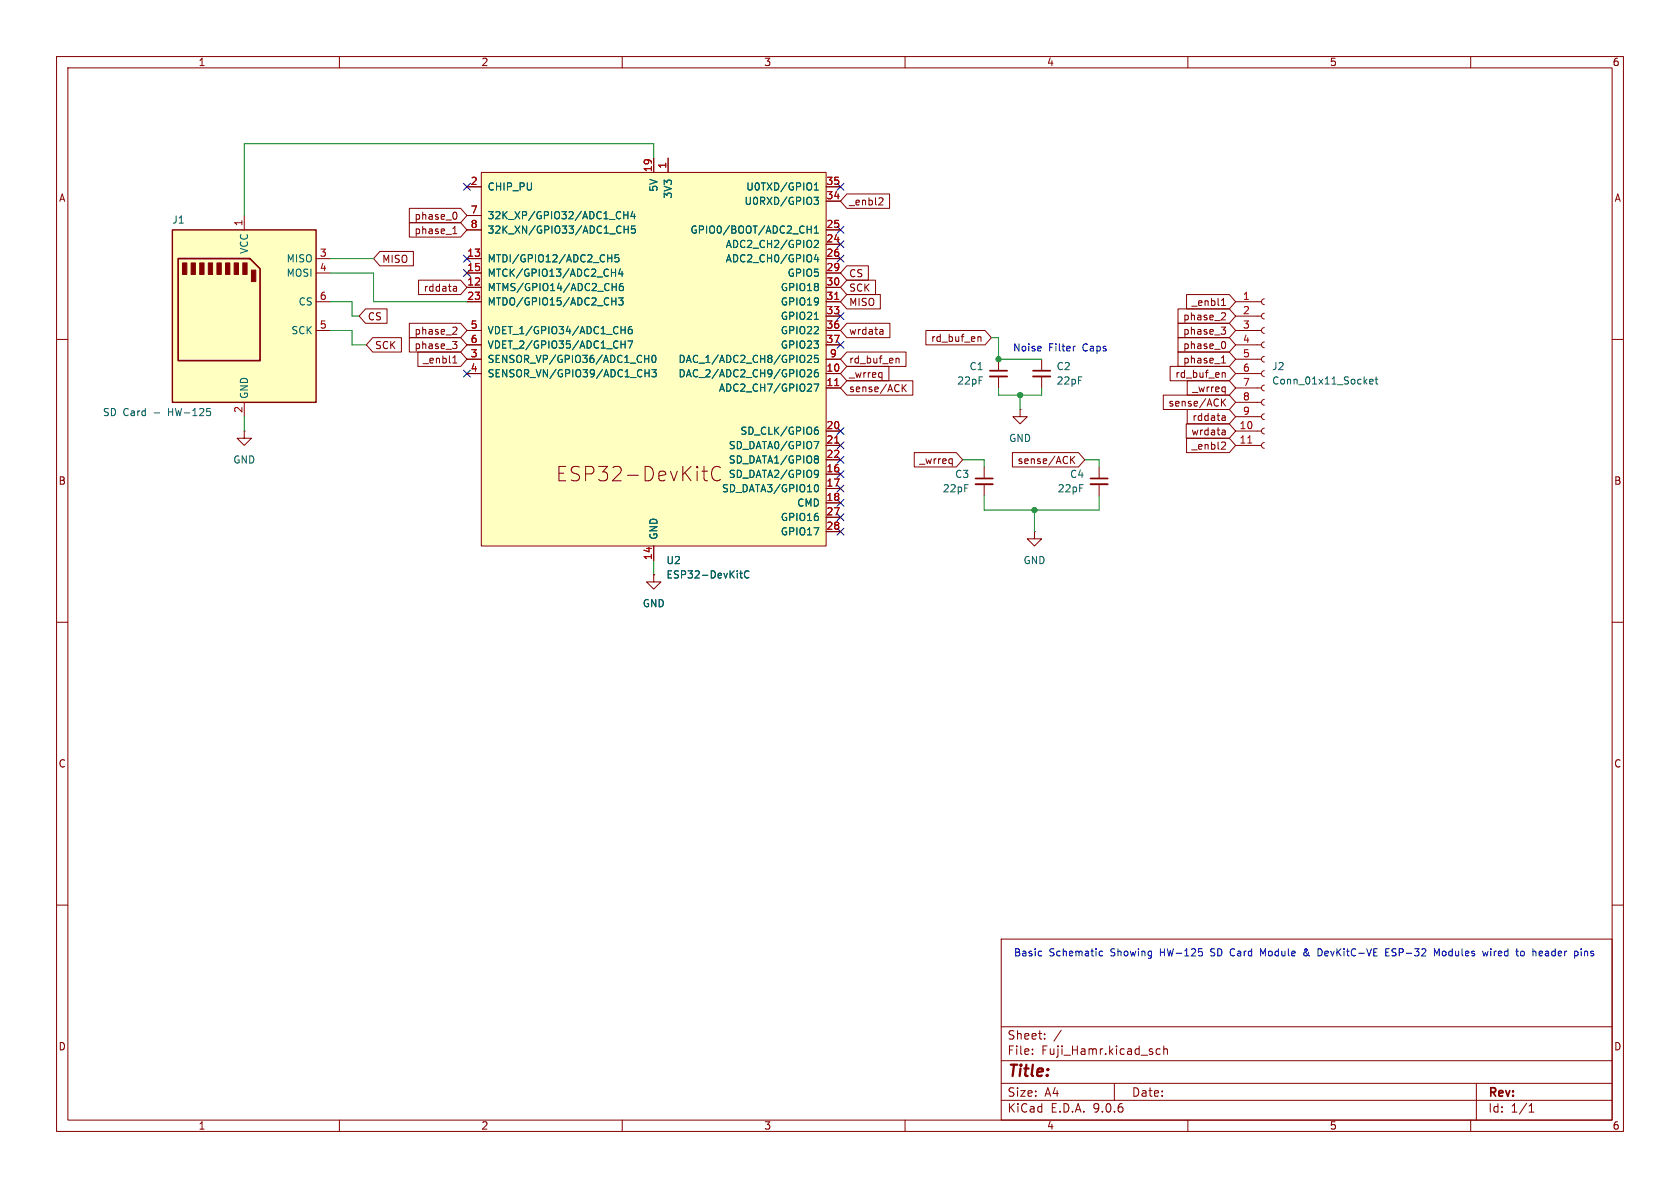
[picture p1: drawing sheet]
<svg xmlns="http://www.w3.org/2000/svg" width="297mm" height="210mm" viewBox="0 0 297 210" stroke-linecap="round" stroke-linejoin="round" font-family="sans-serif">
<g fill="none" stroke="#840000" stroke-width=".18">
<path d="M10 10h277v190h-277zM12 12h273v186h-273zM60 10v2M110 10v2M160 10v2M210 10v2M260 10v2M10 60h2M184.1 63.5v2M184.1 66.5v2.1M285 60h2M10 110h2"/>
<path d="M115.6 101.6v1.3h-1.3l1.3 1.2 1.2-1.2h-1.2M115.6 101.6h.1M285 110h2M10 160h2M177 166h108v32h-108zM285 160h2M60 198v2M110 198v2M160 198v2M177 194.5h108M177 191.5h108M177 187.5h108"/>
<path d="M177 181.5h108M182.5 186.3v.1M182.5 185.5v.1M184.7 183.6v.1M184.7 182.8v.1M187.6 182.1l-1.3 2M197 191.5v3M205.1 185.5l-.4-.1-.3 .3v.4l.1 .2h.6M205.7 185.5l.3-.1 .3 .1 .1 .9M205.7 184.9v1.5M210 198v2M260 198v2"/>
<path d="M261 191.5v6.5M270.3 196.6h.9M270.3 195.5l.4-.4v1.5"/>
</g>
<path d="M182.6 65.5h3.1" fill="none" stroke="#840000" stroke-width=".3"/>
<path d="M182.6 66.5h3.1" fill="none" stroke="#840000" stroke-width=".33"/>
<path d="M30.5 40.6h25.4v30.5h-25.4z" fill="#ffffc2"/>
<g fill="#840000" stroke="#840000" stroke-width=".18">
<path d="M44.4 47.8h.8v2h-.8z"/>
<path d="M42.9 46.5h.8v2h-.8z"/>
<path d="M41.4 46.5h.8v2h-.8z"/>
<path d="M39.9 46.5h.7v2h-.7z"/>
<path d="M38.4 46.5h.7v2h-.7z"/>
<path d="M36.8 46.5h.8v2h-.8z"/>
<path d="M35.3 46.5h.8v2h-.8z"/>
<path d="M33.8 46.5h.7v2h-.7z"/>
<path d="M32.3 46.5h.7v2h-.7z"/>
</g>
<path d="M30.5 40.6h25.4v30.5h-25.4z" fill="none" stroke="#840000" stroke-width=".25"/>
<path d="M31.5 45.7h12.7l1.8 1.8v16.3h-14.5zM175 65.5h3.1M172.5 84.6h3" fill="none" stroke="#840000" stroke-width=".3"/>
<g fill="none" stroke="#840000" stroke-width=".18">
<path d="M43.2 38.1v2.5M55.9 45.7h2.5M55.9 48.3h2.5M55.9 53.3h2.5M55.9 58.4h2.5M43.2 76.2v1.3h-1.3l1.3 1.2 1.2-1.2h-1.2M43.2 76.2h.1M43.2 71.1v2.6M176.5 63.5v2M176.5 66.5v2.1M180.3 72.4v1.3h-1.2l1.2 1.2 1.3-1.2h-1.3M180.3 72.4h.1"/>
<path d="M174 82.6v2M174 85.6v2"/>
</g>
<path d="M36.6 72.2h.6M37 72.7l.2 .2v.3l-.2 .3" fill="none" stroke="#006464" stroke-width=".18"/>
<path d="M175 66.5h3.1M172.5 85.6h3" fill="none" stroke="#840000" stroke-width=".33"/>
<path d="M85.1 30.5h60.9v66h-60.9z" fill="#ffffc2"/>
<g fill="none" stroke="#840000" stroke-width=".18">
<path d="M72.4 36.8h9l1.1 1.3-1.1 1.3h-9zM72.4 39.4h9l1.1 1.2-1.1 1.3h-9zM80.5 37.5a.79 .79 0 0 1 0 1.3M82.5 33h2.6M82.5 38.1h2.6M85.1 30.5h60.9v66h-60.9zM115.6 27.9v2.6M118.1 27.9v2.6M146 33h2.6M146 35.6h2.6M149.7 34.3h7.6v2.5h-7.6l-1.1-1.2zM155.6 35h.4l.1 .3-.8 .9h.8"/>
<path d="M64.6 54.6h3.8v2.6h-3.8l-1.1-1.3zM65.9 59.7h5.1v2.5h-5.1l-1.1-1.2zM67.2 44.4h5.9v2.6h-5.9l-1.2-1.3zM72.4 59.7h9l1.1 1.3-1.1 1.2h-9zM72.4 57.1h9l1.1 1.3-1.1 1.3h-9zM74 49.5h7.4l1.1 1.3-1.1 1.3h-7.4zM80.1 41.3h.7M80.2 40.3l.2-.3v1.3M80.2 57.8l.5 .1 .1 .3-.8 .9h.8M80.3 50.6l.4 .1v.8M80.7 51.4l-.4 .1M80.7 50.9l-.4 .1"/>
<path d="M82.5 40.6h2.6M82.5 45.7h2.6M82.5 48.3h2.6M82.5 50.8h2.6M82.5 53.3h2.6M82.5 58.4h2.6M146 40.6h2.6M146 45.7h2.6M146 48.3h2.6M146 50.8h2.6M146 53.3h2.6M146 58.4h2.6"/>
<path d="M146 43.2h2.6M146 55.9h2.6M149.7 49.5h5.1v2.6h-5.1l-1.1-1.3zM149.7 52.1h5.9v2.5h-5.9l-1.1-1.3zM149.7 47h3.8v2.5h-3.8l-1.1-1.2zM149.7 57.1h7.6v2.6h-7.6l-1.1-1.3zM155.7 58.2h.2l.2 .2v.7M156.1 59l-.4 .1M156.1 58.5l-.4 .1M163.7 58.4h10.4l1.2 1.3-1.2 1.3h-10.4zM172.9 59.6h.5v.8M208.3 54.6h9l1.1 1.3-1.1 1.3h-9z"/>
<path d="M208.3 57.1h9l1.1 1.3-1.1 1.3h-9zM208.3 59.7h9l1.1 1.3-1.1 1.2h-9zM209.8 52.1h7.5l1.1 1.2-1.1 1.3h-7.5zM215.9 57.8h.8l-.5 .5 .4 .1 .1 .4-.3 .3h-.3M215.9 54h.8M216.1 53l.2-.3v1.3M216.1 55.3h.4l.2 .3-.8 1h.8M218.4 53.3h4.6M218.4 58.4h4.6M218.4 55.9h4.6M223.5 52.8l-.3 .2-.2 .3 .2 .4 .3 .1M223.5 55.4l-.3 .1-.2 .4 .2 .3 .3 .2"/>
<path d="M223.5 57.9l-.3 .2-.2 .3 .2 .4 .3 .1M73.9 62.2h7.5l1.1 1.3-1.1 1.3h-7.5zM80 60.4h.8l-.4 .4 .3 .2 .1 .4-.3 .2h-.3M80.1 64.2h.7M80.2 63.2l.2-.3v1.3M82.5 61h2.6M82.5 63.5h2.6M82.5 66h2.6M146 61h2.6M146 63.5h2.6M146 66h2.6M146 68.6h2.6"/>
<path d="M146 76.2h2.6M146 78.7h2.6M149.7 67.3h11.7v2.6h-11.7l-1.1-1.3zM149.7 64.8h7.4v2.5h-7.4l-1.1-1.3zM149.7 62.2h10.5v2.6h-10.5l-1.1-1.3zM158.5 63.4h.4v.8M159.5 68v1.3M159.7 68.5l.5 .8M160.2 68l-.7 .7M205.7 69.8h11.6l1.1 1.3-1.1 1.3h-11.6zM206.9 64.8h10.4l1.1 1.2-1.1 1.3h-10.4zM208.3 62.2h9l1.1 1.3-1.1 1.3h-9z"/>
<path d="M209.7 74.9h7.6l1.1 1.3-1.1 1.3h-7.6zM209.8 77.5h7.5l1.1 1.2-1.1 1.3h-7.5zM209.9 67.3h7.4l1.1 1.3-1.1 1.3h-7.4zM209.9 72.4h7.4l1.1 1.3-1.1 1.2h-7.4zM215.9 70.5v1.3M215.9 64.2h.8M216.1 63.2l.2-.3v1.3M216.1 78.1l.4 .1 .2 .3-.8 .9h.8M216.1 65.9h.4l.1 .8M216.1 71.1l.6 .7M216.2 73.5h.2l.2 .2v.6M216.2 76h.2l.2 .2v.7"/>
<path d="M216.4 60.4a.79 .79 0 0 1 0 1.2M216.6 74.3h-.4M216.6 73.8h-.4M216.6 76.8l-.4 .1M216.6 76.3l-.4 .1M216.7 70.5l-.8 .7M218.4 61h4.6M218.4 63.5h4.6M218.4 66h4.6M218.4 68.6h4.6M218.4 76.2h4.6M218.4 78.7h4.6"/>
<path d="M218.4 71.1h4.6M218.4 73.7h4.6M223.5 60.5l-.3 .1-.2 .4 .2 .3 .3 .2M223.5 63l-.3 .1-.2 .4 .2 .4 .3 .1M223.5 65.5l-.3 .2-.2 .3 .2 .4 .3 .1M223.5 68.1l-.3 .1-.2 .4 .2 .3 .3 .2M223.5 70.6l-.3 .2-.2 .3 .2 .4 .3 .1M223.5 73.2l-.3 .1-.2 .4 .2 .3 .3 .2M223.5 75.7l-.3 .1-.2 .4 .2 .4 .3 .1M223.5 78.2l-.3 .2-.2 .3 .2 .4 .3 .1M115.6 96.5v2.6M124.1 83.3h1"/>
<path d="M124.5 84.6l.1 .3 .5 .1M127.4 82.7a.95 .95 0 0 0-1.1-.1 .95 .95 0 0 0-.5 .9 1.08 1.08 0 0 0 .3 1.2 1.08 1.08 0 0 0 1.1 .2l.2-.2M146 81.3h2.6M146 83.8h2.6M146 86.4h2.6M146 88.9h2.6M146 91.4h2.6M146 94h2.6M161.6 80h7.5l1.1 1.3-1.1 1.3h-7.5zM179 80h11.7l1.1 1.3-1.1 1.3h-11.7zM182.9 94v1.3h1.2l-1.2 1.2-1.3-1.2h1.3M182.9 94h.1"/>
<path d="M189.3 80.7v1.3M189.5 81.2l.5 .8M190 80.7l-.7 .7M194.3 82.6v2M194.3 85.6v2M115.6 101.6h.1"/>
</g>
<g fill="none" stroke="#006464" stroke-width=".18">
<path d="M110.3 37.4v1.3M110.3 38h.7M110.3 39.9v1.3M111 37.4v1.3M111.1 39.9v1.3M111.8 37.3l-.3 1h.8M112.2 37.8v.9M112.3 39.9h-.6l-.1 .7 .2-.2 .4 .1 .1 .2v.4l-.2 .1-.5-.1M143.4 39.9v1.3M143.9 34.9h.8l-.4 .5 .3 .1v.5l-.2 .1h-.4M144 33.6h.7M144 32.7l.3-.4v1.3"/>
<path d="M107.4 45.6h.8M108.1 48.2h.7M108.2 45v1.3M108.2 53.3h.7M108.2 50.7h.7M108.8 47.6v1.2M108.9 52.6v1.3M108.9 50.1v1.3M109.4 45h-.6l-.1 .6 .2-.1 .4 .1 .1 .2v.4l-.2 .1-.5-.1M109.4 52.6h.8l-.5 .5 .4 .2v.5l-.2 .1-.5-.1M109.7 47.5l-.3 .9h.8M109.8 58.3h.7"/>
<path d="M110 48v.8M110.1 50.1l-.4 .1a.86 .86 0 0 0 0 1.2l.5-.1v-.5l-.2-.2-.4 .1-.1 .1M110.3 40.6h.8M110.5 57.7v1.3M111.7 57.7l-.4 .1a.86 .86 0 0 0 0 1.2l.4-.1 .1-.4-.3-.3h-.2l-.2 .3M142.7 40.6h.7M144 41.2h.7M144 40.3l.3-.4v1.3M144 42.6l.4-.1 .3 .4-.8 .9h.8M144 56.5h.7M144.3 45l-.3 .9h.8M144.6 45.5v.8"/>
<path d="M109.8 60.9h.7M110.5 60.3v1.2M111 60.3h.8l-.5 1.2M114 63.4h.7M114 66h.8M114.7 62.8v1.3M114.8 65.3v1.3M115.2 65.3h.8l-.4 .5 .4 .2v.5l-.2 .1-.6-.1M115.4 62.9l.1-.1a.68 .68 0 0 1 .5 .6 .68 .68 0 0 1-.5 .7l-.1-.1-.2-.4zM142.8 62.9l.4-.1 .3 .4-.8 .9h.8M142.8 65.5l.4-.2 .3 .4-.8 .9h.8M143.9 67.9h.9l-.6 1.3"/>
<path d="M143.9 78h.9l-.6 1.3M144.1 76.1l.3-.1 .3 .2-.1 .5h-.5M144.6 65.3l-.4 .1a.86 .86 0 0 0 0 1.2l.4-.1 .1-.4-.3-.3-.3 .1-.1 .2M144.6 75.5l-.4 .1-.2 .2M144.6 62.8h-.6v.6l.1-.1 .5 .1 .1 .1-.1 .5-.2 .1-.4-.1M242.1 67.5l.6-.2v-.2l-.4-.1-.2 .2 .1 .6h.5M243.1 67h.5M243.3 66.6v1.1l.3 .2M144.1 85.8l.2-.1a.68 .68 0 0 1 .4 .6 .68 .68 0 0 1-.4 .6l-.2-.1M144.2 80.6h.2l.3 .2-.3 .3M144.2 83.1l.4 .2a.84 .84 0 0 1-.3 1.1M144.2 81.1h.2"/>
<path d="M144.4 81.1l.3 .3v.2l-.1 .2-.4 .1M144.7 83.7l-.3 .2h-.2M130.8 101.3h.5M130.9 100.9v1.1l.4 .2M132.4 101a.6 .6 0 0 0-.8 .5 .6 .6 0 0 0 .6 .7l.2-.1"/>
</g>
<path d="M147.6 52.9h.7M147.6 68.2h.7M147.6 78.3h.7M220.6 78.3h.7" fill="none" stroke="#a90000" stroke-width=".18"/>
<path d="M192.8 84.6h3" fill="none" stroke="#840000" stroke-width=".3"/>
<path d="M192.8 85.6h3" fill="none" stroke="#840000" stroke-width=".33"/>
<g fill="none" stroke="#009600" stroke-width=".18">
<path d="M115.6 27.9v-2.5h-72.4v12.7M58.4 45.7h7.6M58.4 58.4h3.8v2.6h2.6M58.4 48.3h7.6v5h16.5M58.4 53.3h3.8v2.6h1.3M175.3 59.7h1.2v3.8h7.6M43.2 73.7v2.5M176.5 68.6v1.3h7.6v-1.3M180.3 69.9v2.5M115.6 99.1v2.5M170.2 81.3h3.8v1.3M174 87.6v2.6h20.3v-2.6"/>
<path d="M182.9 90.2v3.8M191.8 81.3h2.5v1.3"/>
</g>
<g fill="none" stroke="#000084" stroke-width=".18">
<path d="M81.9 32.4l1.3 1.2M83.2 32.4l-1.3 1.2M148 32.4l1.2 1.2M149.2 32.4l-1.2 1.2M81.9 45.1l1.3 1.2M81.9 47.7l1.3 1.2M83.2 45.1l-1.3 1.2M83.2 47.7l-1.3 1.2M148 40l1.2 1.2M148 45.1l1.2 1.2M148 42.6l1.2 1.2M148 55.3l1.2 1.2"/>
<path d="M149.2 40l-1.2 1.2M149.2 45.1l-1.2 1.2M149.2 42.6l-1.2 1.2M149.2 55.3l-1.2 1.2M81.9 65.4l1.3 1.2M83.2 65.4l-1.3 1.2M148 78.1l1.2 1.2M148 75.6l1.2 1.2M148 60.4l1.2 1.2M149.2 78.1l-1.2 1.2M149.2 75.6l-1.2 1.2M149.2 60.4l-1.2 1.2"/>
<path d="M148 80.7l1.2 1.2M148 83.2l1.2 1.2M148 85.8l1.2 1.2M148 88.3l1.2 1.2M148 93.4l1.2 1.2M148 90.8l1.2 1.2M149.2 80.7l-1.2 1.2M149.2 83.2l-1.2 1.2M149.2 85.8l-1.2 1.2M149.2 88.3l-1.2 1.2M149.2 93.4l-1.2 1.2M149.2 90.8l-1.2 1.2"/>
</g>
<g fill="none" stroke="#0000c2" stroke-width=".18">
<path d="M190.1 61.2l-.2 .1M184 168.1l.2 .1M184.2 168.9l-.2 .1M194.3 168.7l.3 .3 .3-.1M194.9 168.2l-.3-.1-.3 .3M211.9 167.7h.6M212.3 168.2l.3 .2v.3l-.3 .3M223.3 168.6l-.4-.9v1.3M231 168.1l-.4 .3a.34 .34 0 0 0-.1 .5 .34 .34 0 0 0 .5 0M231 167.8h-.3v.2l.4 .7M233 167.7a.64 .64 0 0 1 .8 .7 .64 .64 0 0 1-.8 .6M245 168.3h.4"/>
<path d="M245.6 167.7h-.6v1.3h.6M253.6 169v-1.3l.4 .9 .4-.9v1.3M263.1 168.1l-.3 .9-.2-.6-.2 .6M268.9 168.3l.2-.2 .3 .2 .1 .4-.1 .2-.3 .1-.2-.1zM272.1 168.9h.5M272.1 168.2l.4-.1 .2 .3-.6 .2M279.5 167.7v.1M279.5 168.1v.9M280.1 168.1v.9M280.3 168.1l-.2 .2"/>
</g>
<g fill="#009600" stroke="#009600" stroke-width=".18">
<circle cx="180.3" cy="69.9" r=".46"/>
<circle cx="176.5" cy="63.5" r=".46"/>
<circle cx="182.9" cy="90.2" r=".46"/>
</g>
<text font-size="3.5" fill="#840000" x="98.2" y="85.3">ESP32-DevKitC</text>
<text font-size="2.8" fill="#840000" x="178" y="190.9">Title:</text>
<g font-size="2.1" fill="#840000">
<text x="178" y="184">Sheet:</text>
<text x="178" y="186.7">File:</text>
<text x="184.1" y="186.7">Fuji_Hamr.kicad_sch</text>
<text x="178" y="196.9">KiCad</text>
<text x="178" y="194.1">Size:</text>
<text x="184.7" y="194.1">A4</text>
<text x="185.7" y="196.9">E.D.A.</text>
<text x="193.3" y="196.9">9.0.6</text>
<text x="200" y="194.1">Date:</text>
<text x="263" y="194.3">Rev:</text>
<text x="263" y="196.9">Id:</text>
<text x="267.1" y="196.9">1/1</text>
</g>
<g font-size="1.8" fill="#840000">
<text x="35" y="11.9">1</text>
<text x="85" y="11.9">2</text>
<text x="135" y="11.9">3</text>
<text x="185" y="11.9">4</text>
<text x="235" y="11.9">5</text>
<text x="285" y="11.9">6</text>
<text x="10.3" y="35.9">A</text>
<text x="285.3" y="35.9">A</text>
<text x="73.2" y="39.1">phase_0</text>
<text x="73.2" y="41.6">phase_1</text>
<text x="150" y="36.5">_enbl2</text>
<text x="67.5" y="46.7">MISO</text>
<text x="74.8" y="51.8">rddata</text>
<text x="150" y="51.8">SCK</text>
<text x="150" y="49.2">CS</text>
<text x="64.9" y="56.8">CS</text>
<text x="73.2" y="59.4">phase_2</text>
<text x="150" y="54.3">MISO</text>
<text x="150" y="59.4">wrdata</text>
<text x="209.1" y="56.8">phase_2</text>
<text x="209.1" y="59.4">phase_3</text>
<text x="210.6" y="54.3">_enbl1</text>
<text x="66.2" y="61.9">SCK</text>
<text x="73.2" y="61.9">phase_3</text>
<text x="74.7" y="64.5">_enbl1</text>
<text x="150" y="64.5">rd_buf_en</text>
<text x="164.5" y="60.6">rd_buf_en</text>
<text x="209.1" y="64.5">phase_1</text>
<text x="209.1" y="61.9">phase_0</text>
<text x="150" y="69.5">sense/ACK</text>
<text x="150" y="67">_wrreq</text>
<text x="207.7" y="67">rd_buf_en</text>
<text x="210.7" y="69.5">_wrreq</text>
<text x="206.5" y="72.1">sense/ACK</text>
<text x="210.5" y="77.2">wrdata</text>
<text x="210.7" y="74.6">rddata</text>
<text x="162.4" y="82.2">_wrreq</text>
<text x="179.8" y="82.2">sense/ACK</text>
<text x="210.6" y="79.7">_enbl2</text>
<text x="10.3" y="85.9">B</text>
<text x="285.3" y="85.9">B</text>
<text x="10.3" y="135.9">C</text>
<text x="285.3" y="135.9">C</text>
<text x="10.3" y="185.9">D</text>
<text x="285.3" y="185.9">D</text>
<text x="35" y="199.9">1</text>
<text x="85" y="199.9">2</text>
<text x="135" y="199.9">3</text>
<text x="185" y="199.9">4</text>
<text x="235" y="199.9">5</text>
<text x="285" y="199.9">6</text>
</g>
<g font-size="1.8" fill="#a90000">
<text x="117.9" y="29.9" transform="rotate(-90 117.9 29.9)">1</text>
<text x="83.1" y="32.8">2</text>
<text x="115.3" y="30.5" transform="rotate(-90 115.3 30.5)">19</text>
<text x="146" y="32.8">35</text>
<text x="146" y="35.3">34</text>
<text x="42.9" y="40.1" transform="rotate(-90 42.9 40.1)">1</text>
<text x="83.1" y="37.8">7</text>
<text x="83.1" y="40.4">8</text>
<text x="146" y="40.4">25</text>
<text x="56.4" y="45.5">3</text>
<text x="82.5" y="45.5">13</text>
<text x="146" y="42.9">24</text>
<text x="146" y="45.5">26</text>
<text x="56.4" y="48">4</text>
<text x="56.4" y="53.1">6</text>
<text x="82.5" y="48">15</text>
<text x="82.5" y="50.5">12</text>
<text x="82.5" y="53.1">23</text>
<text x="146" y="48">29</text>
<text x="146" y="50.5">30</text>
<text x="146" y="53.1">31</text>
<text x="219.6" y="53.1">1</text>
<text x="56.4" y="58.2">5</text>
<text x="83.1" y="58.2">5</text>
<text x="146" y="55.6">33</text>
<text x="146" y="58.2">36</text>
<text x="219.6" y="55.6">2</text>
<text x="219.6" y="58.2">3</text>
<text x="83.1" y="60.7">6</text>
<text x="83.1" y="63.2">3</text>
<text x="83.1" y="65.8">4</text>
<text x="146" y="60.7">37</text>
<text x="146" y="65.8">10</text>
<text x="146.6" y="63.2">9</text>
<text x="219.6" y="60.7">4</text>
<text x="219.6" y="63.2">5</text>
<text x="219.6" y="65.8">6</text>
<text x="146" y="68.3">11</text>
<text x="219.6" y="68.3">7</text>
<text x="219.6" y="70.9">8</text>
<text x="42.9" y="73.1" transform="rotate(-90 42.9 73.1)">2</text>
<text x="146" y="75.9">20</text>
<text x="219" y="75.9">10</text>
<text x="219.6" y="73.4">9</text>
<text x="146" y="78.5">21</text>
<text x="146" y="81">22</text>
<text x="146" y="83.6">16</text>
<text x="219" y="78.5">11</text>
<text x="146" y="86.1">17</text>
<text x="146" y="88.6">18</text>
<text x="146" y="91.2">27</text>
<text x="146" y="93.7">28</text>
<text x="115.3" y="99.1" transform="rotate(-90 115.3 99.1)">14</text>
</g>
<g font-size="1.8" fill="#006464">
<text x="86.1" y="33.9">CHIP_PU</text>
<text x="116.4" y="34" transform="rotate(-90 116.4 34)">5V</text>
<text x="119" y="35.2" transform="rotate(-90 119 35.2)">3V3</text>
<text x="131.8" y="33.9">U0TXD/GPIO1</text>
<text x="30.4" y="39.7">J1</text>
<text x="86.1" y="39">32K_XP/GPIO32/ADC1_CH4</text>
<text x="86.1" y="41.5">32K_XN/GPIO33/ADC1_CH5</text>
<text x="122" y="41.5">GPIO0/BOOT/ADC2_CH1</text>
<text x="131.5" y="36.4">U0RXD/GPIO3</text>
<text x="44" y="45" transform="rotate(-90 44 45)">VCC</text>
<text x="50.6" y="46.6">MISO</text>
<text x="86.1" y="46.6">MTDI/GPIO12/ADC2_CH5</text>
<text x="128.2" y="44">ADC2_CH2/GPIO2</text>
<text x="128.2" y="46.6">ADC2_CH0/GPIO4</text>
<text x="50.6" y="49.1">MOSI</text>
<text x="86.1" y="49.1">MTCK/GPIO13/ADC2_CH4</text>
<text x="86.1" y="51.7">MTMS/GPIO14/ADC2_CH6</text>
<text x="137.9" y="51.7">GPIO18</text>
<text x="139.1" y="49.1">GPIO5</text>
<text x="51.4" y="59.3">SCK</text>
<text x="52.7" y="54.2">CS</text>
<text x="86.1" y="54.2">MTDO/GPIO15/ADC2_CH3</text>
<text x="86.1" y="59.3">VDET_1/GPIO34/ADC1_CH6</text>
<text x="137.9" y="54.2">GPIO19</text>
<text x="137.9" y="56.7">GPIO21</text>
<text x="137.9" y="59.3">GPIO22</text>
<text x="86.1" y="61.8">VDET_2/GPIO35/ADC1_CH7</text>
<text x="86.1" y="64.4">SENSOR_VP/GPIO36/ADC1_CH0</text>
<text x="119.9" y="64.4">DAC_1/ADC2_CH8/GPIO25</text>
<text x="137.9" y="61.8">GPIO23</text>
<text x="171.3" y="65.6">C1</text>
<text x="186.7" y="65.6">C2</text>
<text x="224.8" y="65.6">J2</text>
<text x="44" y="70.6" transform="rotate(-90 44 70.6)">GND</text>
<text x="86.1" y="66.9">SENSOR_VN/GPIO39/ADC1_CH3</text>
<text x="119.9" y="66.9">DAC_2/ADC2_CH9/GPIO26</text>
<text x="127" y="69.4">ADC2_CH7/GPIO27</text>
<text x="169.1" y="68.2">22pF</text>
<text x="186.7" y="68.2">22pF</text>
<text x="224.8" y="68.2">Conn_01x11_Socket</text>
<text x="18.1" y="73.8">SD Card</text>
<text x="27.3" y="73.8">-</text>
<text x="30" y="73.8">HW-125</text>
<text x="130.8" y="77.1">SD_CLK/GPIO6</text>
<text x="41.1" y="82.1">GND</text>
<text x="128.7" y="79.6">SD_DATA0/GPIO7</text>
<text x="128.7" y="82.1">SD_DATA1/GPIO8</text>
<text x="178.3" y="78.3">GND</text>
<text x="127.5" y="87.2">SD_DATA3/GPIO10</text>
<text x="128.7" y="84.7">SD_DATA2/GPIO9</text>
<text x="140.8" y="89.8">CMD</text>
<text x="166.6" y="87.2">22pF</text>
<text x="168.8" y="84.7">C3</text>
<text x="186.9" y="87.2">22pF</text>
<text x="189.1" y="84.7">C4</text>
<text x="116.4" y="95.5" transform="rotate(-90 116.4 95.5)">GND</text>
<text x="137.9" y="92.3">GPIO16</text>
<text x="137.9" y="94.8">GPIO17</text>
<text x="117.7" y="99.9">U2</text>
<text x="180.8" y="99.9">GND</text>
<text x="113.5" y="107.5">GND</text>
<text x="117.7" y="102.5">ESP32-DevKitC</text>
</g>
<g font-size="1.8" fill="#0000c2">
<text x="179" y="62.3">Noise</text>
<text x="185.4" y="62.3">Filter</text>
<text x="191.5" y="62.3">Caps</text>
<text x="179.2" y="169.3">Basic</text>
<text x="185.5" y="169.3">Schematic</text>
<text x="196.4" y="169.3">Showing</text>
<text x="205.3" y="169.3">HW-125</text>
<text x="214.5" y="169.3">SD Card</text>
<text x="223.7" y="169.3">Module</text>
<text x="231.5" y="169.3">&amp;</text>
<text x="234.2" y="169.3">DevKitC-VE</text>
<text x="246.4" y="169.3">ESP-32</text>
<text x="255.2" y="169.3">Modules</text>
<text x="264.1" y="169.3">wired</text>
<text x="270.2" y="169.3">to</text>
<text x="273.2" y="169.3">header</text>
<text x="280.8" y="169.3">pins</text>
</g>
</svg>
